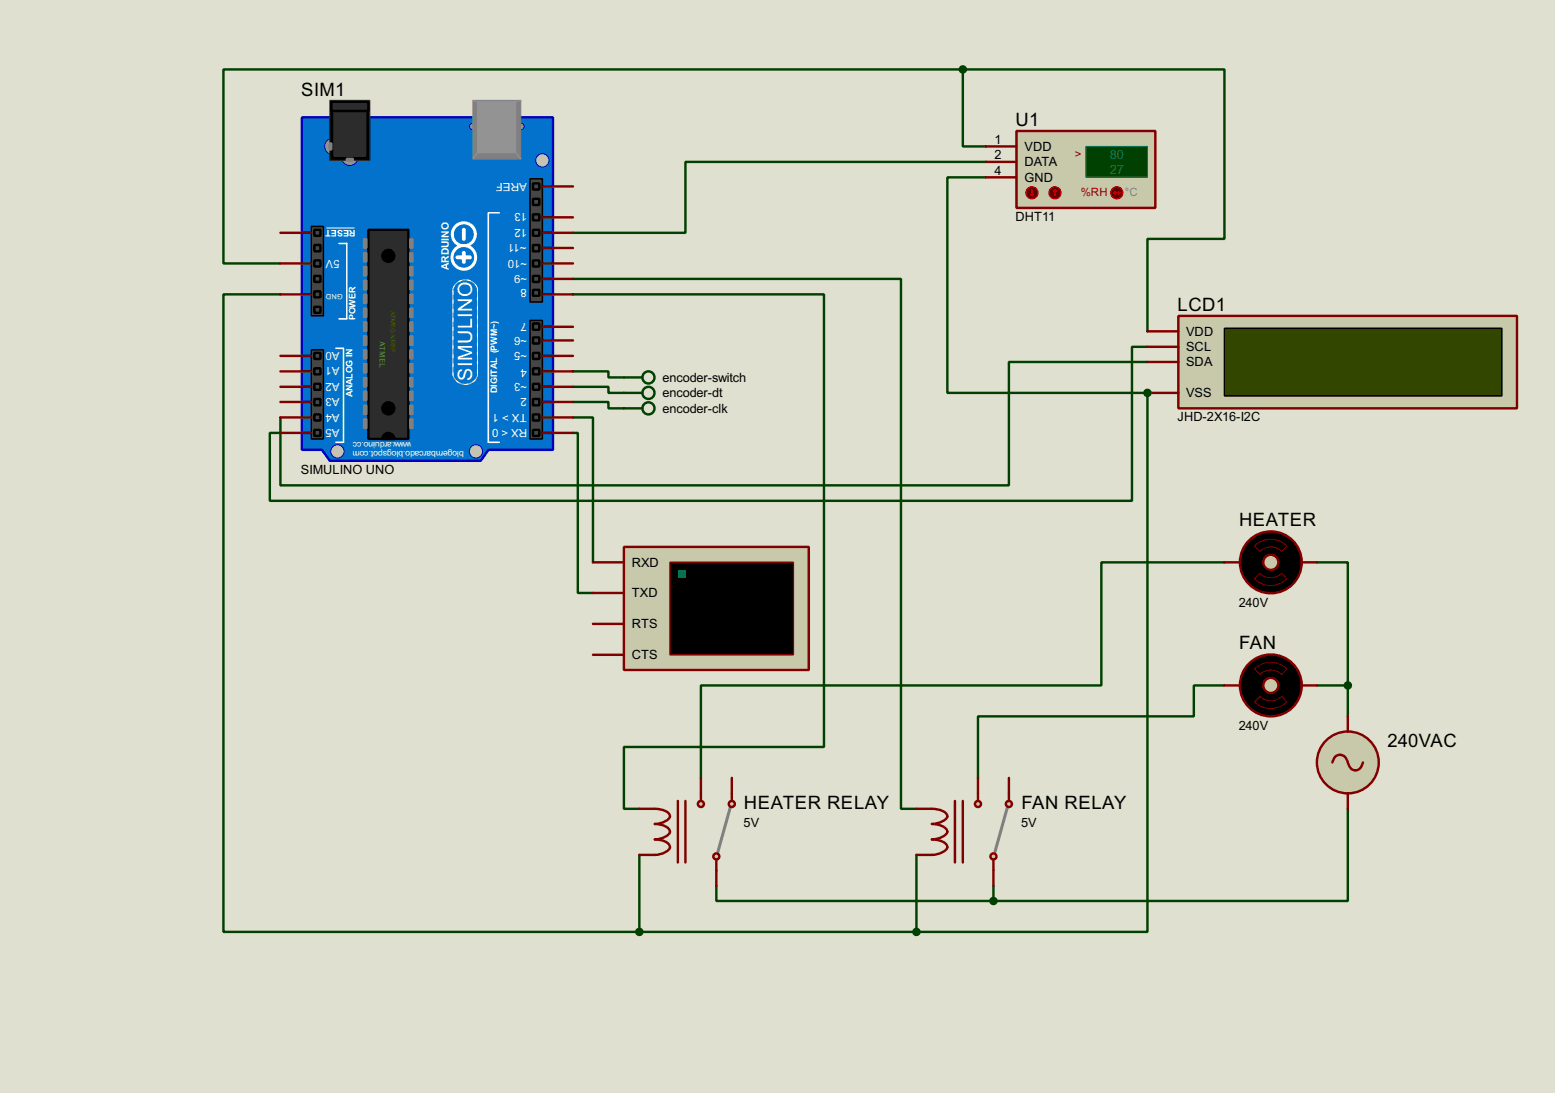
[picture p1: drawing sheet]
<svg xmlns="http://www.w3.org/2000/svg" width="256mm" height="180mm" viewBox="0 0 256 180" stroke-linecap="round" stroke-linejoin="round" font-family="sans-serif">
<path d="M0 0h256.5v180.3h-256.5z" fill="#e0e0d0"/>
<g fill="none" stroke="#004000" stroke-width=".4">
<path d="M162.6 26.7h-49.5v11.7h-18.6M46.3 48.6h-9.4v105.1h68.6M94.5 48.6h41.4v74.6h-33v10.2h2.6M94.5 46h54.1v87.4h2.6M189.3 57.2h-2.6v25.4h-142.2v-11.2h1.8M189.3 59.7h-22.9v20.4h-120.1v-11.2M94.5 66.3h5.9v1.1h2.5M94.5 63.8h5.9v1h2.5M94.5 61.3h5.9v1h2.5M189.3 64.8v88.9h-38.1M105.5 141v12.7M105.5 153.7h45.7"/>
<path d="M151.2 141v12.7"/>
</g>
<circle cx="189.3" cy="64.8" r=".2" fill="#004000"/>
<g fill="none" stroke="#004000" stroke-width=".4">
<path d="M158.8 11.5v12.7h3.8M158.8 11.5h-121.9v32h9.4M158.8 11.5h43.2v27.9h-12.7v15.3M162.6 29.3h-6.3v35.5h33M94.5 68.9h3.3v23.9M94.5 71.4h.8v26.4h2.5M202 92.8h-20.3v20.3h-66.1v15.2M217.2 92.8h5.1v20.3M202 113.1h-5.1v5.1h-35.6v10.1M217.2 113.1h5.1M222.3 113.1v5.1M222.3 133.4v15.2h-58.4"/>
<path d="M118.2 146.1v2.5h45.7M163.9 146.1v2.5"/>
</g>
<path d="M49.8 19.4h41.4v54.8h-10.6l-1.3 1.8h-24.9l-1.3-1.8h-3.3z" fill-rule="evenodd" fill="#0272cc" stroke="#0000c0" stroke-width=".4"/>
<path d="M82.4 35.1h-1.8v37.9h1.8M55.4 57.5h1.3v15.5M57.2 40.2v12.4" fill="none" stroke="#fff" stroke-width=".25"/>
<circle cx="76.7" cy="48.3" r="2.15" fill="#c8c8aa"/>
<circle cx="76.7" cy="48.3" r="2.15" fill="#0272cc"/>
<circle cx="76.7" cy="48.3" r="2.15" fill="none" stroke="#c8c8aa" stroke-width=".16"/>
<circle cx="76.7" cy="48.3" r="2.15" fill="none" stroke="#fff" stroke-width=".16" stroke-dasharray="2 1 .5 1 .5 1"/>
<circle cx="76.7" cy="61.3" r="2.15" fill="#c8c8aa"/>
<circle cx="76.7" cy="61.3" r="2.15" fill="#0272cc"/>
<circle cx="76.7" cy="61.3" r="2.15" fill="none" stroke="#c8c8aa" stroke-width=".16"/>
<g fill="none" stroke="#fff" stroke-width=".16" stroke-dasharray=".5 1">
<path d="M78.8 47.6v14.4M74.7 62v-14.4"/>
<circle cx="76.7" cy="61.3" r="2.15"/>
</g>
<path d="M74.5 47.8h4.5v14h-4.5z" fill="#0272cc" stroke="#0272cc" stroke-width=".4"/>
<path d="M74.7 47.6v14.4M78.8 47.6v14.4" fill="none" stroke="#e0e0d0" stroke-width=".16"/>
<path d="M74.7 46.8l-.5 1.3M78.8 46.8l.5 1.3M74.2 61.3l.8 2.5M79.3 61.3l-.5 1.7" fill="none" stroke="#0272cc" stroke-width=".4"/>
<g fill="#0272cc" stroke="#fff" stroke-width=".5">
<circle cx="76.5" cy="38.7" r="1.9"/>
<circle cx="76.5" cy="42.5" r="1.95"/>
</g>
<path d="M76.5 37.9v1.5M75.5 42.5h2M76.5 41.7v1.5" fill="none" stroke="#fff" stroke-width=".65"/>
<path d="M55.9 40.2h1.3M55.9 52.6h1.3M55.4 73h1.3" fill="none" stroke="#fff" stroke-width=".25"/>
<path d="M53.9 37.6h4.6" fill="none" stroke="#fff" stroke-width=".16"/>
<g fill="#c0c0c0" stroke="#0000c0" stroke-width=".16">
<circle cx="78.5" cy="74.5" r="1.1"/>
<circle cx="55.6" cy="74.5" r="1.1"/>
<circle cx="89.4" cy="26.5" r="1.1"/>
</g>
<g fill="#464646" stroke="#000" stroke-width=".25">
<path d="M51.4 37.4h2v14.7h-2z"/>
<path d="M51.4 57.7h2v14.7h-2z"/>
<path d="M87.4 29.5h2.1v20.3h-2.1z"/>
<path d="M87.4 52.9h2.1v19.5h-2.1z"/>
</g>
<g fill="#464646" stroke="#000" stroke-width=".4">
<path d="M51.9 37.9h1v1h-1z"/>
<path d="M51.9 40.4h1v1.1h-1z"/>
<path d="M51.9 43h1v1h-1z"/>
<path d="M51.9 45.5h1v1h-1z"/>
<path d="M51.9 48.1h1v1h-1z"/>
<path d="M51.9 50.6h1v1h-1z"/>
<path d="M51.9 58.2h1v1h-1z"/>
<path d="M51.9 60.8h1v1h-1z"/>
<path d="M51.9 63.3h1v1h-1z"/>
<path d="M51.9 65.8h1v1.1h-1z"/>
<path d="M51.9 68.4h1v1h-1z"/>
<path d="M51.9 70.9h1v1h-1z"/>
<path d="M87.9 30.3h1.1v1h-1.1z"/>
<path d="M87.9 35.4h1.1v1h-1.1z"/>
<path d="M87.9 37.9h1.1v1h-1.1z"/>
<path d="M87.9 40.4h1.1v1.1h-1.1z"/>
<path d="M87.9 43h1.1v1h-1.1z"/>
<path d="M87.9 45.5h1.1v1h-1.1z"/>
<path d="M87.9 47.8h1.1v1h-1.1z"/>
<path d="M87.9 32.8h1.1v1h-1.1z"/>
<path d="M87.9 53.4h1.1v1h-1.1z"/>
<path d="M87.9 55.7h1.1v1h-1.1z"/>
<path d="M87.9 58.2h1.1v1h-1.1z"/>
<path d="M87.9 60.8h1.1v1h-1.1z"/>
<path d="M87.9 63.3h1.1v1h-1.1z"/>
<path d="M87.9 65.8h1.1v1.1h-1.1z"/>
<path d="M87.9 68.4h1.1v1h-1.1z"/>
<path d="M87.9 70.9h1.1v1h-1.1z"/>
</g>
<path d="M60.8 37.9h6.6v34.5h-6.6z" fill="#2c2c2c" stroke="#000" stroke-width=".4"/>
<g fill="#000" stroke="#000" stroke-width=".16">
<circle cx="64" cy="42.2" r="1.1"/>
<circle cx="64" cy="67.4" r="1.1"/>
<circle cx="64" cy="72.4" r="1.1"/>
</g>
<path d="M60.5 73.2h7.1" fill="none" stroke="#0272cc" stroke-width="1.2"/>
<g fill="#939393" stroke="#0000c0" stroke-width=".16">
<circle cx="85.9" cy="20.9" r=".55"/>
<circle cx="78" cy="20.9" r=".55"/>
</g>
<path d="M78 16.6h7.9v9.6h-7.9z" fill="#808080" stroke="#808080" stroke-width=".16"/>
<path d="M78.8 16.8h6.3v8.4h-6.3z" fill="#939393" stroke="#939393" stroke-width=".16"/>
<path d="M78 16.6l.8 .2M85.9 16.6l-.8 .2M78.8 25.2l-.8 1M85.1 25.2l.8 1" fill="none" stroke="#939393" stroke-width=".16"/>
<g fill="#939393" stroke="#0000c0" stroke-width=".16">
<circle cx="57.7" cy="26" r="1.35"/>
<circle cx="54.9" cy="24.2" r="1.35"/>
</g>
<path d="M54.4 16.6h6.6v9.9h-6.6z" fill="#000" stroke="#2c2c2c" stroke-width=".16"/>
<g fill="#808080" stroke="#808080" stroke-width=".4">
<path d="M57.2 26.2h1v.3h-1z"/>
<path d="M54.4 23.7h.3v1h-.3z"/>
</g>
<path d="M55.2 17.3h5.1v8.4h-5.1z" fill="#2c2c2c" stroke="#2c2c2c" stroke-width=".4"/>
<path d="M54.7 16.8h6.1v1.5h-6.1z" fill="#2c2c2c" stroke="#000" stroke-width=".4"/>
<g fill="#808080" stroke="#808080" stroke-width=".25">
<path d="M67.6 39.4h.5v1.5h-.5z"/>
<path d="M67.6 41.7h.5v1.5h-.5z"/>
<path d="M67.6 44h.5v1.5h-.5z"/>
<path d="M67.6 46.3h.5v1.5h-.5z"/>
<path d="M67.6 48.6h.5v1.5h-.5z"/>
<path d="M67.6 50.9h.5v1.5h-.5z"/>
<path d="M67.6 53.1h.5v1.6h-.5z"/>
<path d="M67.6 55.4h.5v1.6h-.5z"/>
<path d="M67.6 57.7h.5v1.5h-.5z"/>
<path d="M67.6 60h.5v1.5h-.5z"/>
<path d="M67.6 62.3h.5v1.5h-.5z"/>
<path d="M67.6 64.6h.5v1.5h-.5z"/>
<path d="M67.6 66.9h.5v1.5h-.5z"/>
<path d="M67.6 69.1h.5v1.6h-.5z"/>
<path d="M60 39.4h.5v1.5h-.5z"/>
<path d="M60 41.7h.5v1.5h-.5z"/>
<path d="M60 44h.5v1.5h-.5z"/>
<path d="M60 46.3h.5v1.5h-.5z"/>
<path d="M60 48.6h.5v1.5h-.5z"/>
<path d="M60 50.9h.5v1.5h-.5z"/>
<path d="M60 53.1h.5v1.6h-.5z"/>
<path d="M60 55.4h.5v1.6h-.5z"/>
<path d="M60 57.7h.5v1.5h-.5z"/>
<path d="M60 60h.5v1.5h-.5z"/>
<path d="M60 62.3h.5v1.5h-.5z"/>
<path d="M60 64.6h.5v1.5h-.5z"/>
<path d="M60 66.9h.5v1.5h-.5z"/>
<path d="M60 69.1h.5v1.6h-.5z"/>
</g>
<g fill="none" stroke="#800000" stroke-width=".4">
<path d="M46.3 38.4h5.1M89.5 38.4h5M89.5 35.9h5M89.5 30.8h5M46.3 58.7h5.1M46.3 48.6h5.1M46.3 43.5h5.1M89.5 58.7h5M89.5 56.2h5M89.5 48.6h5M89.5 46h5M89.5 43.5h5"/>
<path d="M89.5 40.9h5M89.5 53.9h5M46.3 71.4h5.1M46.3 68.9h5.1M46.3 66.3h5.1M46.3 63.8h5.1M46.3 61.3h5.1M89.5 71.4h5M89.5 68.9h5M89.5 66.3h5M89.5 63.8h5M89.5 61.3h5"/>
</g>
<path d="M194.4 52.1h55.8v15.3h-55.8z" fill="#c8c8aa" stroke="#800000" stroke-width=".4"/>
<path d="M202 54.2h45.7v11.1h-45.7z" fill="#324600" stroke="#000" stroke-width=".25"/>
<path d="M189.3 57.2h5.1M189.3 54.7h5.1M189.3 59.7h5.1M189.3 64.8h5.1" fill="none" stroke="#800000" stroke-width=".4"/>
<path d="M167.7 21.6h22.9v12.7h-22.9z" fill="#c8c8aa" stroke="#800000" stroke-width=".4"/>
<path d="M179.1 24.2h10.2v5.1h-10.2z" fill="#004000" stroke="#0f0" stroke-width=".2"/>
<path d="M162.6 26.7h5.1M162.6 24.2h5.1M162.6 29.3h5.1" fill="none" stroke="#800000" stroke-width=".4"/>
<circle cx="174" cy="31.8" r="1" fill="#400000" stroke="#f00" stroke-width=".2"/>
<path d="M174 31.3l-.2 .3M174 31.3l.3 .3M174 31.3v1" fill="none" stroke="#f00" stroke-width=".2"/>
<circle cx="170.2" cy="31.8" r="1" fill="#400000" stroke="#f00" stroke-width=".2"/>
<path d="M170 32.1l.2 .2M170.2 31.3v1M170.5 32.1l-.3 .2" fill="none" stroke="#f00" stroke-width=".2"/>
<circle cx="184.2" cy="31.8" r="1" fill="#400000" stroke="#f00" stroke-width=".2"/>
<path d="M183.7 31.8h1M183.7 31.8l.3 .3M184 31.6l-.3 .2M184.5 31.6l.2 .2M184.7 31.8l-.2 .3" fill="none" stroke="#f00" stroke-width=".2"/>
<path d="M166.2 133.2l-2.1 7.3" fill="none" stroke="#808080" stroke-width=".5"/>
<g fill="#c8c8aa" stroke="#800000" stroke-width=".4">
<circle cx="163.8" cy="141.3" r=".5"/>
<circle cx="166.4" cy="132.6" r=".5"/>
</g>
<path d="M166.4 130.9v1.2" fill="none" stroke="#800000" stroke-width=".4"/>
<circle cx="161.3" cy="132.6" r=".5" fill="#c8c8aa" stroke="#800000" stroke-width=".4"/>
<path d="M151.2 133.4a8.7 8.7 0 0 1 4.2 .3 .87 .87 0 0 1 .7 1.2 3.3 3.3 0 0 1-2.4 1 3.2 3.2 0 0 1 2.4 .9l.2 .4a2.75 2.75 0 0 1-2.6 1.3 3.2 3.2 0 0 1 2.4 .9l.2 .4a2.75 2.75 0 0 1-2.6 1.2h-2.5M157.5 132.1v10.2M158.8 132.1v10.2M161.3 128.3v3.8M166.4 128.3v2.6M163.9 141.8v4.3" fill="none" stroke="#800000" stroke-width=".4"/>
<path d="M120.5 133.2l-2.1 7.3" fill="none" stroke="#808080" stroke-width=".5"/>
<g fill="#c8c8aa" stroke="#800000" stroke-width=".4">
<circle cx="118.1" cy="141.3" r=".5"/>
<circle cx="120.7" cy="132.6" r=".5"/>
</g>
<path d="M120.7 130.9v1.2" fill="none" stroke="#800000" stroke-width=".4"/>
<circle cx="115.6" cy="132.6" r=".5" fill="#c8c8aa" stroke="#800000" stroke-width=".4"/>
<path d="M105.5 133.4a8.4 8.4 0 0 1 4.2 .3 .87 .87 0 0 1 .7 1.2 3.1 3.1 0 0 1-2.4 1 3.1 3.1 0 0 1 2.4 .9 .87 .87 0 0 1-.7 1.2l-1.1 .4-.6 .1a3 3 0 0 1 2.4 .9 .88 .88 0 0 1-.7 1.2 6.9 6.9 0 0 1-4.2 .4M111.8 132.1v10.2M113.1 132.1v10.2M115.6 128.3v3.8M120.7 128.3v2.6M118.2 141.8v4.3" fill="none" stroke="#800000" stroke-width=".4"/>
<g fill="none" stroke="#004000" stroke-width=".4">
<path d="M102.9 64.8h3.1M102.9 67.4h3.1M102.9 62.3h3.1"/>
<circle cx="106.9" cy="64.8" r="1"/>
<circle cx="106.9" cy="62.3" r="1"/>
<circle cx="106.9" cy="67.4" r="1"/>
</g>
<g fill="#004000" stroke="#004000" stroke-width=".4">
<circle cx="105.4" cy="153.7" r=".5"/>
<circle cx="151.1" cy="153.7" r=".5"/>
<circle cx="189.2" cy="64.8" r=".5"/>
<circle cx="158.8" cy="11.5" r=".5"/>
</g>
<circle cx="222.3" cy="125.8" r="5.1" fill="#c8c8aa" stroke="#800000" stroke-width=".4"/>
<path d="M222.3 118.2v2.5M219.8 125.8a1.26 1.26 0 0 1 1.9-1.1l.6 1.1a1.25 1.25 0 0 0 1.9 1l.6-1M222.3 130.9v2.5" fill="none" stroke="#800000" stroke-width=".4"/>
<circle cx="163.8" cy="148.6" r=".5" fill="#004000" stroke="#004000" stroke-width=".4"/>
<path d="M102.9 90.2h30.5v20.3h-30.5z" fill="#c8c8aa" stroke="#800000" stroke-width=".4"/>
<path d="M110.5 92.8h20.4v15.2h-20.4z" fill="#000" stroke="#800000" stroke-width=".25"/>
<path d="M111.8 94h1.3v1.3h-1.3z" fill="#0f0"/>
<path d="M97.8 92.8h5.1M97.8 97.8h5.1M97.8 102.9h5.1M97.8 108h5.1" fill="none" stroke="#800000" stroke-width=".4"/>
<circle cx="209.6" cy="92.8" r="5.1" fill="#000" stroke="#800000" stroke-width=".4"/>
<path d="M206.9 95.5l.9-.9a2.53 2.53 0 0 0 3.6 0l.9 .9a3.7 3.7 0 0 1-5.4 0zM206.9 90.1a3.7 3.7 0 0 1 5.4 0l-.9 .9a2.54 2.54 0 0 0-3.6 0z" fill="none" stroke="#800000" stroke-width=".16"/>
<circle cx="209.6" cy="92.8" r="1.25" fill="#c8c8aa" stroke="#800000" stroke-width=".4"/>
<path d="M202 92.8h2.5M214.7 92.8h2.5" fill="none" stroke="#800000" stroke-width=".4"/>
<circle cx="209.6" cy="113.1" r="5.1" fill="#000" stroke="#800000" stroke-width=".4"/>
<path d="M206.9 110.4a3.7 3.7 0 0 1 5.4 0l-.9 .9a2.54 2.54 0 0 0-3.6 0zM206.9 115.8l.9-.9a2.53 2.53 0 0 0 3.6 0l.9 .9a3.7 3.7 0 0 1-5.4 0z" fill="none" stroke="#800000" stroke-width=".16"/>
<circle cx="209.6" cy="113.1" r="1.25" fill="#c8c8aa" stroke="#800000" stroke-width=".4"/>
<path d="M202 113.1h2.5M214.7 113.1h2.5" fill="none" stroke="#800000" stroke-width=".4"/>
<circle cx="222.3" cy="113.1" r=".5" fill="#004000" stroke="#004000" stroke-width=".4"/>
<text font-size="3.7" fill="#fff" x="77.9" y="62.8" transform="rotate(-90 77.9 62.8)">SIMULINO</text>
<g font-size="3.4">
<text x="49.7" y="15.9">SIM1</text>
<text x="167.5" y="20.8">U1</text>
<text x="194.2" y="51.3">LCD1</text>
<text x="204.4" y="86.8">HEATER</text>
<text x="204.4" y="107.1">FAN</text>
<text x="228.9" y="123.3">240VAC</text>
<text x="122.7" y="133.4">HEATER RELAY</text>
<text x="168.5" y="133.4">FAN RELAY</text>
</g>
<g font-size="2.4">
<text x="164" y="23.8">1</text>
<text x="164" y="26.3">2</text>
<text x="164" y="28.9">4</text>
<text x="169" y="27.4">DATA</text>
<text x="169" y="24.9">VDD</text>
<text x="169" y="30">GND</text>
<text x="167.5" y="36.4">DHT11</text>
<text x="195.6" y="57.9">SCL</text>
<text x="195.6" y="55.4">VDD</text>
<text x="109.3" y="65.5">encoder-dt</text>
<text x="109.3" y="63">encoder-switch</text>
<text x="195.6" y="65.5">VSS</text>
<text x="195.6" y="60.4">SDA</text>
<text x="109.3" y="68.1">encoder-clk</text>
<text x="194.2" y="69.5">JHD-2X16-I2C</text>
<text x="49.6" y="78.1">SIMULINO UNO</text>
<text x="104.2" y="93.5">RXD</text>
<text x="104.2" y="98.5">TXD</text>
<text x="204.3" y="100.1">240V</text>
<text x="104.2" y="103.6">RTS</text>
<text x="104.2" y="108.7">CTS</text>
<text x="204.3" y="120.4">240V</text>
<text x="122.7" y="136.4">5V</text>
<text x="168.4" y="136.4">5V</text>
</g>
<g font-size="2.4" fill="#0f0">
<text x="183.1" y="26.1">80</text>
<text x="183.1" y="28.6">27</text>
</g>
<g font-size="2.1" fill="#c00000">
<text x="177.3" y="26.1">&gt;</text>
<text x="178.3" y="32.4">%RH</text>
</g>
<g font-size="2.1" fill="#fff">
<text x="86.9" y="30.1" transform="rotate(-180 86.9 30.1)">AREF</text>
<text x="87" y="35.2" transform="rotate(-180 87 35.2)">13</text>
<text x="86.9" y="40.2" transform="rotate(-180 86.9 40.2)">~11</text>
<text x="87" y="37.7" transform="rotate(-180 87 37.7)">12</text>
<text x="56.1" y="42.8" transform="rotate(-180 56.1 42.8)">5V</text>
<text x="86.9" y="47.6" transform="rotate(-180 86.9 47.6)">8</text>
<text x="87" y="42.8" transform="rotate(-180 87 42.8)">~10</text>
<text x="87" y="45.4" transform="rotate(-180 87 45.4)">~9</text>
<text x="86.9" y="53.3" transform="rotate(-180 86.9 53.3)">7</text>
<text x="56" y="58.1" transform="rotate(-180 56 58.1)">A0</text>
<text x="87" y="58.1" transform="rotate(-180 87 58.1)">~5</text>
<text x="87" y="55.5" transform="rotate(-180 87 55.5)">~6</text>
<text x="56" y="60.6" transform="rotate(-180 56 60.6)">A1</text>
<text x="56" y="63.1" transform="rotate(-180 56 63.1)">A2</text>
<text x="56" y="65.6" transform="rotate(-180 56 65.6)">A3</text>
<text x="86.9" y="60.9" transform="rotate(-180 86.9 60.9)">4</text>
<text x="86.9" y="65.6" transform="rotate(-180 86.9 65.6)">2</text>
<text x="87" y="63.1" transform="rotate(-180 87 63.1)">~3</text>
<text x="56" y="68.2" transform="rotate(-180 56 68.2)">A4</text>
<text x="56" y="70.8" transform="rotate(-180 56 70.8)">A5</text>
<text x="86.9" y="68.2" transform="rotate(-180 86.9 68.2)">TX &gt; 1</text>
<text x="87" y="70.8" transform="rotate(-180 87 70.8)">RX &lt; 0</text>
</g>
<text font-size="2.1" fill="#808080" x="185.5" y="32.4">°C</text>
<text font-size="1.9" fill="#fff" x="74.1" y="44.5" transform="rotate(-90 74.1 44.5)">ARDUINO</text>
<g font-size="1.7" fill="#fff">
<text x="58.6" y="37.9" transform="rotate(-180 58.6 37.9)">RESET</text>
<text x="58.6" y="52.8" transform="rotate(-90 58.6 52.8)">POWER</text>
<text x="58.2" y="65.5" transform="rotate(-90 58.2 65.5)">ANALOG IN</text>
<text x="82" y="64.9" transform="rotate(-90 82 64.9)">DIGITAL (PWM~)</text>
</g>
<g font-size="1.6" fill="#fff">
<text x="67.8" y="73" transform="rotate(-180 67.8 73)">www.arduino.cc</text>
<text x="76.5" y="74.4" transform="rotate(-180 76.5 74.4)">blogembarcado.blogspot.com</text>
</g>
<text font-size="1.5" fill="#808000" x="62.6" y="56.3" transform="rotate(90 62.6 56.3)">ATMEL</text>
<text font-size="1.4" fill="#fff" x="56.5" y="48.5" transform="rotate(-180 56.5 48.5)">GND</text>
<text font-size="1.2" fill="#808000" x="64.5" y="51.3" transform="rotate(90 64.5 51.3)">ATMEGA328P</text>
</svg>
